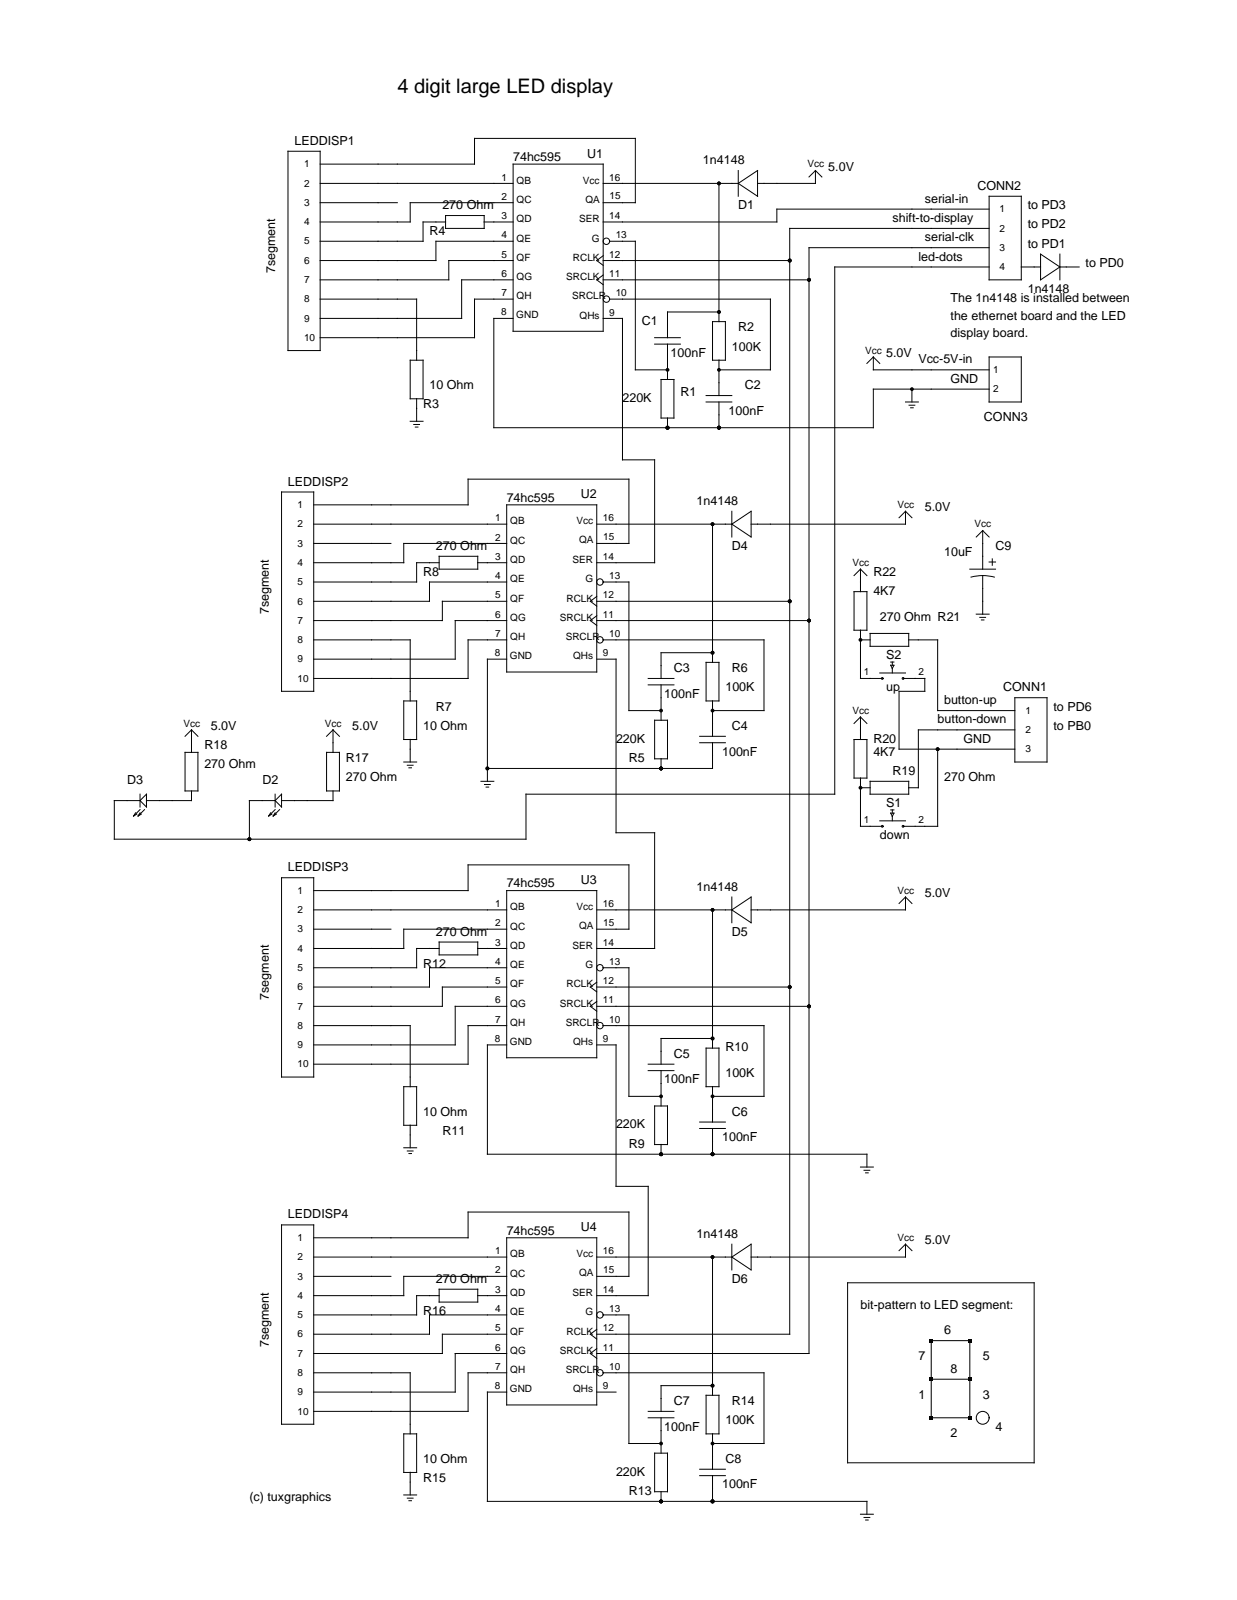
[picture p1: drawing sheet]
<svg xmlns="http://www.w3.org/2000/svg" width="216mm" height="279mm" viewBox="0 0 216 279" stroke-linecap="round" stroke-linejoin="round" font-family="sans-serif">
<g fill="none" stroke="#000" stroke-width=".17">
<path d="M50.3 26.4h5.6v34.8h-5.6zM55.9 35.4h13.4M55.9 28.7h26.9v-4.5h28.1v11.2h-5.6M55.9 32h33.7M77.8 38.8h-4v3.3h-17.9M77.8 37.6h6.7v2.3h-6.7zM84.5 38.8h5.1M89.6 35.4h-18v3.4h-15.7M89.6 28.7h15.7v29.1h-15.7zM105.3 32h23.6M125.5 32v24.2M128.9 32l3.3-2.2v4.5z"/>
<path d="M128.9 29.8v4.5M142.3 29.8v2.2h-10.1M142.3 29.8l-1.1 1.1M142.3 29.8l1.1 1.1M172.6 34.3h5.6v14.6h-5.6zM172.6 36.5h-37v2.3h-30.3M172.6 39.9h-34.8v193.1h-33.6M55.9 52.2h16.8v10.7M89.6 42.1h-13.5v3.4h-20.2M89.6 45.5h-11.3v3.4h-22.4M89.6 48.9h-9v6.7h-24.7M89.6 52.2h-6.8v6.8h-26.9"/>
<path d="M89.6 55.6h-3.4v19.1h66.2v-6.7h20.2M105.3 45.5h32.5M105.3 48.9h35.9M105.3 55.6h3.3v24.7h5.7v18h-10.1M105.3 48l-1.1 .9 1.1 .8M105.3 44.7l-1.1 .8 1.1 .8M106.4 42.1h4.5v22.5h5.6M106.4 52.2h28.1v12.4h-9M114.3 59h4.4M124.4 56.2h2.2v6.7h-2.2zM125.5 54.5h-9v4.5M172.6 43.3h-31.4v193.1h-37"/>
<path d="M172.6 46.6h-26.9v92.1h-53.9v7.8h-71.8v-6.7h4.4M178.2 46.6h3.4M181.6 44.4l3.4 2.2-3.4 2.3zM185 46.6h3.4M185 44.4v4.5M71.6 62.9h2.2v6.7h-2.2zM71.6 73.6h2.2M72.2 74.1h1M72.5 74.6h.4M72.7 69.6v4M114.3 60.1h4.4M115.4 66.3h2.2v6.7h-2.2z"/>
<path d="M116.5 60.1v6.2M116.5 73v1.7M123.2 69.1h4.5M123.2 70.2h4.5M125.5 62.9v6.2M125.5 70.2v4.5M152.4 62.3v2.3h20.2M152.4 62.3l-1.1 1.2M152.4 62.3l1.2 1.2M158 70.2h2.3M158.7 70.8h1M158.9 71.2h.5"/>
<path d="M159.2 68v2.2M172.6 62.3h5.6v7.9h-5.6zM49.1 85.9h5.7v34.8h-5.7zM54.8 94.9h13.4M54.8 88.2h26.9v-4.5h28.1v11.2h-5.6M54.8 91.5h33.6M76.6 98.3h-3.9v3.3h-17.9M76.6 97.1h6.8v2.3h-6.8zM83.4 98.3h5M88.4 94.9h-17.9v3.4h-15.7M88.4 88.2h15.8v29.2h-15.8zM104.2 91.5h23.5"/>
<path d="M124.4 91.5v24.2M127.7 91.5l3.4-2.2v4.5zM127.7 89.3v4.5M150.2 99.4v3.9M150.2 99.4l-1.1 1.1M150.2 99.4l1.1 1.1M158 89.3v2.2h-26.9M158 89.3l-1.1 1.1M158 89.3l1.2 1.1M169.3 99.4h4.5M171.5 92.7v6.7M171.5 92.7l-1.1 1.1"/>
<path d="M171.5 92.7l1.1 1.1M172.6 98.1h1.2M173.2 97.6v1.1M54.8 111.7h16.8v10.7M88.4 101.6h-13.4v3.4h-20.2M88.4 105h-11.2v3.4h-22.4M88.4 108.4h-8.9v6.7h-24.7M88.4 111.7h-6.7v6.8h-26.9M88.4 115.1h-3.3v21.3M104.2 105h33.6M104.2 108.4h37M104.2 115.1h3.3v30.3h6.8v20.2h-10.1"/>
<path d="M104.2 107.5l-1.2 .9 1.2 .8M104.2 104.2l-1.2 .8 1.2 .8M105.3 101.6h4.5v22.5h5.6M105.3 111.7h28v12.4h-8.9M113.1 118.5h4.5M113.1 119.6h4.5M115.4 119.6v6.2M123.2 115.7h2.3v6.7h-2.3zM124.4 114h-9v4.5M149.1 103.3h2.2v6.8h-2.2zM150.2 111.7h1.7M150.2 110v8.5h3.6"/>
<path d="M151.9 110.6h6.7v2.3h-6.7zM153.6 117.5h4.4M155.5 115.6h.5M155.5 116.2h.5l-.3 .5zM155.7 115.6v.6M155.7 116.7v.8M157.8 118.5h3.6v2.2h-4.5v10.1h20.2M158.6 111.7h5.1v12.4h13.4M169.5 100.8a7.9 7.9 0 0 1 4 0M170.4 107.2h2.2M171 107.8h1M171.3 108.3h.4"/>
<path d="M171.5 100.5v6.7M24.4 138.7v2.2M25.6 138.7v2.2l-1.2-1.1zM32.3 131.4h2.2v6.7h-2.2zM33.4 138.1v1.7h-7.8M33.4 127.5v3.9M33.4 127.5l-1.1 1.1M33.4 127.5l1.1 1.1M48 139.8h-4.5v6.7M48 138.7v2.2M49.1 138.7v2.2l-1.1-1.1zM57 131.4h2.2v6.7h-2.2z"/>
<path d="M58.1 138.1v1.7h-9M58.1 127.5v3.9M58.1 127.5l-1.1 1.1M58.1 127.5l1.1 1.1M70.5 122.4h2.2v6.7h-2.2zM70.5 133.1h2.2M71.1 133.6h1M71.4 134.1h.4M71.6 129.1v4M83.9 136.4h2.3M84.6 137h1M84.8 137.4h.5"/>
<path d="M114.3 125.8h2.2v6.7h-2.2zM115.4 132.5v1.7M122.1 128.6h4.5M122.1 129.7h4.5M124.4 122.4v6.2M124.4 129.7v4.5h-39.3M149.1 129.1h2.2v6.8h-2.2zM150.2 135.9v8.4h3.6M150.2 137.6h1.7M150.2 125.2v3.9M150.2 125.2l-1.1 1.1M150.2 125.2l1.1 1.1"/>
<path d="M151.9 136.4h6.7v2.3h-6.7zM163.7 130.8v13.5h-5.9M177.1 121.8h5.6v11.3h-5.6zM177.1 127.5h-16.8v10.1h-1.7M23.7 141.9l-.4 .6M23.9 142.2l-.6 .3M24.4 141.9l-.3 .6M24.4 141.4l-1.1 1.1M24.7 142.2l-.6 .3M25.2 141.4l-1.1 1.1M47.2 141.9l-.3 .6M47.5 142.2l-.6 .3"/>
<path d="M48 141.9l-.3 .6M48 141.4l-1.1 1.1M48.2 142.2l-.5 .3M48.8 141.4l-1.1 1.1M49.1 153.3h5.7v34.8h-5.7zM54.8 155.5h26.9v-4.5h28.1v11.3h-5.6M54.8 158.9h33.6M88.4 155.5h15.8v29.2h-15.8zM104.2 158.9h23.5M124.4 158.9v24.1M127.7 158.9l3.4-2.3v4.5zM127.7 156.6v4.5"/>
<path d="M153.6 143.3h4.4M155.5 141.4h.5M155.5 142h.5l-.3 .6zM155.7 141.4v.6M155.7 142.6v.7M158 156.6v2.3h-26.9M158 156.6l-1.1 1.2M158 156.6l1.2 1.2M54.8 179.1h16.8v10.7M54.8 162.3h13.4M76.6 165.6h-3.9v3.4h-17.9M76.6 164.5h6.8v2.2h-6.8z"/>
<path d="M83.4 165.6h5M88.4 179.1h-6.7v6.7h-26.9M88.4 162.3h-17.9v3.3h-15.7M88.4 175.7h-8.9v6.8h-24.7M88.4 172.4h-11.2v3.3h-22.4M88.4 169h-13.4v3.4h-20.2M104.2 172.4h33.6M104.2 175.7h37M104.2 174.9l-1.2 .8 1.2 .9M104.2 171.5l-1.2 .9 1.2 .8M105.3 169h4.5v22.4h5.6M105.3 179.1h28v12.3h-8.9"/>
<path d="M70.5 189.8h2.2v6.7h-2.2zM71.6 196.5v3.9M88.4 182.5h-3.3v19.1h66.2v2.2M104.2 182.5h3.3v24.7h5.6v19.1h-8.9M113.1 185.8h4.5M113.1 187h4.5M114.3 193.1h2.2v6.8h-2.2zM115.4 187v6.1M115.4 199.8v1.8M122.1 195.9h4.5M122.1 197.1h4.5M123.2 183h2.3v6.8h-2.3z"/>
<path d="M124.4 181.3h-9v4.5M124.4 189.7v6.2M124.4 197.1v4.5M49.1 213.9h5.7v34.8h-5.7zM54.8 216.1h26.9v-4.4h28.1v11.2h-5.6M54.8 219.5h33.6M70.5 200.4h2.2M71.1 201h1M71.4 201.4h.4M88.4 216.1h15.8v29.2h-15.8zM104.2 219.5h23.5M124.4 219.5v24.2"/>
<path d="M127.7 219.5l3.4-2.2v4.5zM127.7 217.3v4.5M150.2 203.8h2.2M150.8 204.4h1M151.1 204.8h.4M158 217.3v2.2h-26.9M158 217.3l-1.1 1.1M158 217.3l1.2 1.1M54.8 239.7h16.8v10.7M54.8 222.9h13.4M76.6 226.3h-3.9v3.3h-17.9M76.6 225.1h6.8v2.3h-6.8z"/>
<path d="M83.4 226.3h5M88.4 239.7h-6.7v6.8h-26.9M88.4 222.9h-17.9v3.4h-15.7M88.4 236.4h-8.9v6.7h-24.7M88.4 233h-11.2v3.4h-22.4M88.4 229.6h-13.4v3.4h-20.2M104.2 235.5l-1.2 .9 1.2 .8M104.2 232.1l-1.2 .9 1.2 .8M105.3 229.6h4.5v22.5h5.6M105.3 239.7h28v12.4h-8.9M147.9 224h32.6v31.4h-32.6zM162.5 234.1h6.8v13.5h-6.8z"/>
<path d="M70.5 250.4h2.2v6.7h-2.2zM71.6 257.1v4M88.4 243.1h-3.3v19.1h66.2v2.2M104.2 243.1h3.3M113.1 246.5h4.5M113.1 247.6h4.5M114.3 253.8h2.2v6.7h-2.2zM115.4 247.6v6.2M122.1 256.6h4.5M122.1 257.7h4.5M123.2 243.7h2.3v6.7h-2.3zM124.4 242h-9v4.5"/>
<path d="M124.4 250.4v6.2M124.4 257.7v4.5M162.5 240.8h6.8M70.5 261.1h2.2M71.1 261.6h1M71.4 262.1h.4M115.4 260.5v1.7M150.2 264.4h2.2M150.8 265h1M151.1 265.4h.4"/>
<circle cx="105.8" cy="42.1" r=".56"/>
<circle cx="105.8" cy="52.2" r=".56"/>
<circle cx="104.7" cy="101.6" r=".56"/>
<circle cx="104.7" cy="111.7" r=".56"/>
<circle cx="154" cy="118.5" r=".16"/>
<circle cx="157.6" cy="118.5" r=".16"/>
<circle cx="154" cy="144.3" r=".16"/>
<circle cx="157.6" cy="144.3" r=".16"/>
<circle cx="104.7" cy="179.1" r=".56"/>
<circle cx="104.7" cy="169" r=".56"/>
<circle cx="104.7" cy="239.7" r=".56"/>
<circle cx="104.7" cy="229.6" r=".56"/>
<circle cx="171.5" cy="247.6" r="1.12"/>
</g>
<g fill="#000">
<path d="M162.2 233.8h.7v.6h-.7zM168.9 233.8h.7v.6h-.7zM162.2 240.5h.7v.7h-.7zM162.2 247.2h.7v.7h-.7zM168.9 240.5h.7v.7h-.7zM168.9 247.2h.7v.7h-.7z"/>
<circle cx="125.5" cy="32" r=".34"/>
<circle cx="125.5" cy="54.5" r=".34"/>
<circle cx="137.8" cy="45.5" r=".34"/>
<circle cx="141.2" cy="48.9" r=".34"/>
<circle cx="116.5" cy="74.7" r=".34"/>
<circle cx="116.5" cy="64.6" r=".34"/>
<circle cx="125.5" cy="74.7" r=".34"/>
<circle cx="125.5" cy="64.6" r=".34"/>
<circle cx="159.2" cy="68" r=".34"/>
<circle cx="124.4" cy="91.5" r=".34"/>
<circle cx="124.4" cy="114" r=".34"/>
<circle cx="137.8" cy="105" r=".34"/>
<circle cx="141.2" cy="108.4" r=".34"/>
<circle cx="150.2" cy="111.7" r=".34"/>
<circle cx="85.1" cy="134.2" r=".34"/>
<circle cx="115.4" cy="124.1" r=".34"/>
<circle cx="115.4" cy="134.2" r=".34"/>
<circle cx="124.4" cy="124.1" r=".34"/>
<circle cx="150.2" cy="137.6" r=".34"/>
<circle cx="163.7" cy="130.8" r=".34"/>
<circle cx="43.5" cy="146.5" r=".34"/>
<circle cx="124.4" cy="158.9" r=".34"/>
<circle cx="137.8" cy="172.4" r=".34"/>
<circle cx="141.2" cy="175.7" r=".34"/>
<circle cx="115.4" cy="191.4" r=".34"/>
<circle cx="124.4" cy="181.3" r=".34"/>
<circle cx="124.4" cy="191.4" r=".34"/>
<circle cx="115.4" cy="201.6" r=".34"/>
<circle cx="124.4" cy="219.5" r=".34"/>
<circle cx="124.4" cy="201.6" r=".34"/>
<circle cx="115.4" cy="252.1" r=".34"/>
<circle cx="124.4" cy="242" r=".34"/>
<circle cx="124.4" cy="252.1" r=".34"/>
<circle cx="115.4" cy="262.2" r=".34"/>
<circle cx="124.4" cy="262.2" r=".34"/>
</g>
<text font-size="3.5" x="69.3" y="16.3">4 digit large LED display</text>
<g font-size="2.2">
<text x="51.4" y="25.3">LEDDISP1</text>
<text x="89.6" y="28.1">74hc595</text>
<text x="102.5" y="27.5">U1</text>
<text x="122.7" y="28.7">1n4148</text>
<text x="144.6" y="29.8">5.0V</text>
<text x="161.4" y="35.4">serial-in</text>
<text x="170.6" y="33.1">CONN2</text>
<text x="75" y="41">R4</text>
<text x="77.2" y="36.5">270 Ohm</text>
<text x="128.9" y="36.5">D1</text>
<text x="155.8" y="38.8">shift-to-display</text>
<text x="179.4" y="39.9">to PD2</text>
<text x="179.4" y="36.5">to PD3</text>
<text x="48" y="47.7" transform="rotate(-90 48 47.7)">7segment</text>
<text x="160.3" y="45.5">led-dots</text>
<text x="161.4" y="42.1">serial-clk</text>
<text x="179.4" y="43.3">to PD1</text>
<text x="189.5" y="46.6">to PD0</text>
<text x="165.9" y="52.7">The 1n4148 is installed between</text>
<text x="179.4" y="51.1">1n4148</text>
<text x="112" y="56.7">C1</text>
<text x="128.9" y="57.8">R2</text>
<text x="165.9" y="55.8">the ethernet board and the LED</text>
<text x="165.9" y="58.9">display board.</text>
<text x="117" y="62.3">100nF</text>
<text x="127.7" y="61.2">100K</text>
<text x="154.7" y="62.3">5.0V</text>
<text x="160.3" y="63.5">Vcc-5V-in</text>
<text x="73.8" y="71.3">R3</text>
<text x="75" y="68">10 Ohm</text>
<text x="108.6" y="70.2">220K</text>
<text x="118.7" y="69.1">R1</text>
<text x="130" y="68">C2</text>
<text x="165.9" y="66.8">GND</text>
<text x="127.2" y="72.4">100nF</text>
<text x="171.7" y="73.6">CONN3</text>
<text x="50.3" y="84.8">LEDDISP2</text>
<text x="88.4" y="87.6">74hc595</text>
<text x="101.4" y="87">U2</text>
<text x="121.6" y="88.2">1n4148</text>
<text x="161.4" y="89.3">5.0V</text>
<text x="73.8" y="100.5">R8</text>
<text x="76.1" y="96">270 Ohm</text>
<text x="127.7" y="96">D4</text>
<text x="152.4" y="100.5">R22</text>
<text x="164.8" y="97.1">10uF</text>
<text x="173.8" y="96">C9</text>
<text x="46.9" y="107.2" transform="rotate(-90 46.9 107.2)">7segment</text>
<text x="152.4" y="103.9">4K7</text>
<text x="153.6" y="108.4">270 Ohm R21</text>
<text x="117.6" y="117.4">C3</text>
<text x="127.7" y="117.4">R6</text>
<text x="154.7" y="115.1">S2</text>
<text x="76.1" y="124.1">R7</text>
<text x="115.9" y="121.8">100nF</text>
<text x="126.6" y="120.7">100K</text>
<text x="154.7" y="120.7">up</text>
<text x="164.8" y="123">button-up</text>
<text x="175.1" y="120.7">CONN1</text>
<text x="183.9" y="124.1">to PD6</text>
<text x="35.7" y="130.8">R18</text>
<text x="36.8" y="127.5">5.0V</text>
<text x="61.5" y="127.5">5.0V</text>
<text x="73.8" y="127.5">10 Ohm</text>
<text x="107.5" y="129.7">220K</text>
<text x="126" y="131.9">100nF</text>
<text x="127.7" y="127.5">C4</text>
<text x="152.4" y="131.9">4K7</text>
<text x="152.4" y="129.7">R20</text>
<text x="163.7" y="126.3">button-down</text>
<text x="168.1" y="129.7">GND</text>
<text x="183.9" y="127.5">to PB0</text>
<text x="22.2" y="137">D3</text>
<text x="35.7" y="134.2">270 Ohm</text>
<text x="45.8" y="137">D2</text>
<text x="60.4" y="136.4">270 Ohm</text>
<text x="60.4" y="133.1">R17</text>
<text x="109.8" y="133.1">R5</text>
<text x="155.8" y="135.3">R19</text>
<text x="164.8" y="136.4">270 Ohm</text>
<text x="154.7" y="140.9">S1</text>
<text x="153.6" y="146.5">down</text>
<text x="50.3" y="152.2">LEDDISP3</text>
<text x="88.4" y="155">74hc595</text>
<text x="101.4" y="154.4">U3</text>
<text x="121.6" y="155.5">1n4148</text>
<text x="161.4" y="156.6">5.0V</text>
<text x="76.1" y="163.4">270 Ohm</text>
<text x="127.7" y="163.4">D5</text>
<text x="73.8" y="169">R12</text>
<text x="46.9" y="174.6" transform="rotate(-90 46.9 174.6)">7segment</text>
<text x="117.6" y="184.7">C5</text>
<text x="126.6" y="183.6">R10</text>
<text x="115.9" y="189.2">100nF</text>
<text x="126.6" y="188.1">100K</text>
<text x="73.8" y="194.8">10 Ohm</text>
<text x="107.5" y="197.1">220K</text>
<text x="127.7" y="194.8">C6</text>
<text x="77.2" y="198.2">R11</text>
<text x="109.8" y="200.4">R9</text>
<text x="126" y="199.3">100nF</text>
<text x="50.3" y="212.8">LEDDISP4</text>
<text x="88.4" y="215.6">74hc595</text>
<text x="101.4" y="215">U4</text>
<text x="121.6" y="216.1">1n4148</text>
<text x="161.4" y="217.3">5.0V</text>
<text x="76.1" y="224">270 Ohm</text>
<text x="127.7" y="224">D6</text>
<text x="73.8" y="229.6">R16</text>
<text x="150.2" y="228.5">bit-pattern to LED segment:</text>
<text x="164.8" y="233">6</text>
<text x="46.9" y="235.2" transform="rotate(-90 46.9 235.2)">7segment</text>
<text x="160.3" y="237.5">7</text>
<text x="165.9" y="239.7">8</text>
<text x="171.5" y="237.5">5</text>
<text x="117.6" y="245.3">C7</text>
<text x="127.7" y="245.3">R14</text>
<text x="160.3" y="244.2">1</text>
<text x="171.5" y="244.2">3</text>
<text x="115.9" y="249.8">100nF</text>
<text x="126.6" y="248.7">100K</text>
<text x="165.9" y="251">2</text>
<text x="173.8" y="249.8">4</text>
<text x="73.8" y="255.4">10 Ohm</text>
<text x="107.5" y="257.7">220K</text>
<text x="126.6" y="255.4">C8</text>
<text x="43.5" y="262.2">(c) tuxgraphics</text>
<text x="73.8" y="258.8">R15</text>
<text x="109.8" y="261.1">R13</text>
<text x="126" y="259.9">100nF</text>
</g>
<g font-size="1.7">
<text x="53.1" y="29.2">1</text>
<text x="140.9" y="29.2">Vcc</text>
<text x="53.1" y="32.6">2</text>
<text x="53.1" y="36">3</text>
<text x="87.5" y="31.5">1</text>
<text x="87.5" y="34.9">2</text>
<text x="90.2" y="32.1">QB</text>
<text x="90.2" y="35.5">QC</text>
<text x="101.7" y="32.1">Vcc</text>
<text x="102.2" y="35.4">QA</text>
<text x="106.3" y="31.5">16</text>
<text x="106.4" y="34.8">15</text>
<text x="53.1" y="39.3">4</text>
<text x="87.5" y="38.3">3</text>
<text x="87.5" y="41.6">4</text>
<text x="90.2" y="38.8">QD</text>
<text x="101.1" y="38.8">SER</text>
<text x="106.3" y="38.3">14</text>
<text x="107.5" y="41.6">13</text>
<text x="174.5" y="40.4">2</text>
<text x="174.5" y="37.1">1</text>
<text x="53.1" y="46.1">6</text>
<text x="53.1" y="42.7">5</text>
<text x="87.5" y="45">5</text>
<text x="90.2" y="45.6">QF</text>
<text x="90.2" y="42.2">QE</text>
<text x="100" y="45.6">RCLK</text>
<text x="103.3" y="42.2">G</text>
<text x="106.3" y="45">12</text>
<text x="174.5" y="43.8">3</text>
<text x="174.5" y="47.2">4</text>
<text x="53.1" y="52.8">8</text>
<text x="53.1" y="49.4">7</text>
<text x="87.5" y="51.7">7</text>
<text x="87.5" y="48.4">6</text>
<text x="90.2" y="52.3">QH</text>
<text x="90.2" y="48.9">QG</text>
<text x="98.8" y="48.9">SRCLK</text>
<text x="99.9" y="52.3">SRCLR</text>
<text x="106.3" y="48.4">11</text>
<text x="107.5" y="51.7">10</text>
<text x="53.1" y="59.5">10</text>
<text x="53.1" y="56.2">9</text>
<text x="87.5" y="55">8</text>
<text x="90.1" y="55.6">GND</text>
<text x="101.2" y="55.7">QHs</text>
<text x="106.3" y="55.1">9</text>
<text x="151" y="61.8">Vcc</text>
<text x="173.3" y="65.1">1</text>
<text x="173.3" y="68.5">2</text>
<text x="51.9" y="88.7">1</text>
<text x="156.6" y="88.7">Vcc</text>
<text x="51.9" y="92.1">2</text>
<text x="51.9" y="95.5">3</text>
<text x="86.4" y="91">1</text>
<text x="86.4" y="94.4">2</text>
<text x="89.1" y="91.6">QB</text>
<text x="89.1" y="95">QC</text>
<text x="100.6" y="91.6">Vcc</text>
<text x="101.1" y="94.9">QA</text>
<text x="105.2" y="91">16</text>
<text x="105.3" y="94.3">15</text>
<text x="170.1" y="92.1">Vcc</text>
<text x="51.9" y="98.8">4</text>
<text x="86.4" y="97.8">3</text>
<text x="86.4" y="101.1">4</text>
<text x="89.1" y="98.3">QD</text>
<text x="89.1" y="101.7">QE</text>
<text x="99.9" y="98.3">SER</text>
<text x="102.2" y="101.7">G</text>
<text x="105.2" y="97.8">14</text>
<text x="106.3" y="101.1">13</text>
<text x="148.8" y="98.8">Vcc</text>
<text x="51.9" y="105.6">6</text>
<text x="51.9" y="102.2">5</text>
<text x="86.4" y="107.9">6</text>
<text x="86.4" y="104.5">5</text>
<text x="89.1" y="105.1">QF</text>
<text x="98.9" y="105.1">RCLK</text>
<text x="105.2" y="104.5">12</text>
<text x="105.2" y="107.9">11</text>
<text x="51.9" y="112.3">8</text>
<text x="51.9" y="108.9">7</text>
<text x="86.4" y="111.2">7</text>
<text x="89.1" y="111.8">QH</text>
<text x="89.1" y="108.4">QG</text>
<text x="97.7" y="108.4">SRCLK</text>
<text x="98.7" y="111.8">SRCLR</text>
<text x="106.3" y="111.2">10</text>
<text x="51.9" y="119">10</text>
<text x="51.9" y="115.7">9</text>
<text x="86.3" y="114.5">8</text>
<text x="89" y="115.1">GND</text>
<text x="100" y="115.2">QHs</text>
<text x="105.2" y="114.6">9</text>
<text x="150.7" y="117.9">1</text>
<text x="160.3" y="117.9">2</text>
<text x="148.8" y="124.6">Vcc</text>
<text x="179" y="124.6">1</text>
<text x="32" y="126.9">Vcc</text>
<text x="56.7" y="126.9">Vcc</text>
<text x="179" y="128">2</text>
<text x="179" y="131.4">3</text>
<text x="150.7" y="143.7">1</text>
<text x="160.3" y="143.7">2</text>
<text x="51.9" y="159.5">2</text>
<text x="51.9" y="156.1">1</text>
<text x="86.4" y="158.4">1</text>
<text x="86.4" y="161.8">2</text>
<text x="89.1" y="158.9">QB</text>
<text x="100.6" y="158.9">Vcc</text>
<text x="105.2" y="158.4">16</text>
<text x="105.3" y="161.7">15</text>
<text x="156.6" y="156.1">Vcc</text>
<text x="51.9" y="166.2">4</text>
<text x="51.9" y="162.8">3</text>
<text x="86.4" y="165.1">3</text>
<text x="89.1" y="162.3">QC</text>
<text x="89.1" y="165.7">QD</text>
<text x="99.9" y="165.7">SER</text>
<text x="101.1" y="162.3">QA</text>
<text x="105.2" y="165.1">14</text>
<text x="51.9" y="172.9">6</text>
<text x="51.9" y="169.6">5</text>
<text x="86.4" y="171.9">5</text>
<text x="86.4" y="168.5">4</text>
<text x="89.1" y="172.4">QF</text>
<text x="89.1" y="169.1">QE</text>
<text x="98.9" y="172.4">RCLK</text>
<text x="102.2" y="169.1">G</text>
<text x="105.2" y="171.9">12</text>
<text x="106.3" y="168.5">13</text>
<text x="51.9" y="179.7">8</text>
<text x="51.9" y="176.3">7</text>
<text x="86.4" y="178.6">7</text>
<text x="86.4" y="175.2">6</text>
<text x="89.1" y="179.2">QH</text>
<text x="89.1" y="175.8">QG</text>
<text x="97.7" y="175.8">SRCLK</text>
<text x="98.7" y="179.2">SRCLR</text>
<text x="105.2" y="175.2">11</text>
<text x="106.3" y="178.6">10</text>
<text x="51.9" y="183">9</text>
<text x="86.3" y="181.9">8</text>
<text x="89" y="182.5">GND</text>
<text x="100" y="182.5">QHs</text>
<text x="105.2" y="182">9</text>
<text x="51.9" y="186.4">10</text>
<text x="51.9" y="220.1">2</text>
<text x="51.9" y="216.7">1</text>
<text x="86.4" y="219">1</text>
<text x="89.1" y="219.6">QB</text>
<text x="100.6" y="219.6">Vcc</text>
<text x="105.2" y="219">16</text>
<text x="156.6" y="216.7">Vcc</text>
<text x="51.9" y="226.8">4</text>
<text x="51.9" y="223.4">3</text>
<text x="86.4" y="222.4">2</text>
<text x="86.4" y="225.7">3</text>
<text x="89.1" y="222.9">QC</text>
<text x="89.1" y="226.3">QD</text>
<text x="99.9" y="226.3">SER</text>
<text x="101.1" y="222.9">QA</text>
<text x="105.2" y="225.7">14</text>
<text x="105.3" y="222.3">15</text>
<text x="51.9" y="233.5">6</text>
<text x="51.9" y="230.2">5</text>
<text x="86.4" y="232.5">5</text>
<text x="86.4" y="229.1">4</text>
<text x="89.1" y="233">QF</text>
<text x="89.1" y="229.7">QE</text>
<text x="98.9" y="233">RCLK</text>
<text x="102.2" y="229.7">G</text>
<text x="105.2" y="232.5">12</text>
<text x="106.3" y="229.1">13</text>
<text x="51.9" y="236.9">7</text>
<text x="86.4" y="239.2">7</text>
<text x="86.4" y="235.9">6</text>
<text x="89.1" y="239.8">QH</text>
<text x="89.1" y="236.4">QG</text>
<text x="97.7" y="236.4">SRCLK</text>
<text x="98.7" y="239.8">SRCLR</text>
<text x="105.2" y="235.9">11</text>
<text x="106.3" y="239.2">10</text>
<text x="51.9" y="240.3">8</text>
<text x="51.9" y="243.7">9</text>
<text x="86.3" y="242.5">8</text>
<text x="89" y="243.1">GND</text>
<text x="100" y="243.1">QHs</text>
<text x="105.2" y="242.6">9</text>
<text x="51.9" y="247">10</text>
</g>
</svg>
